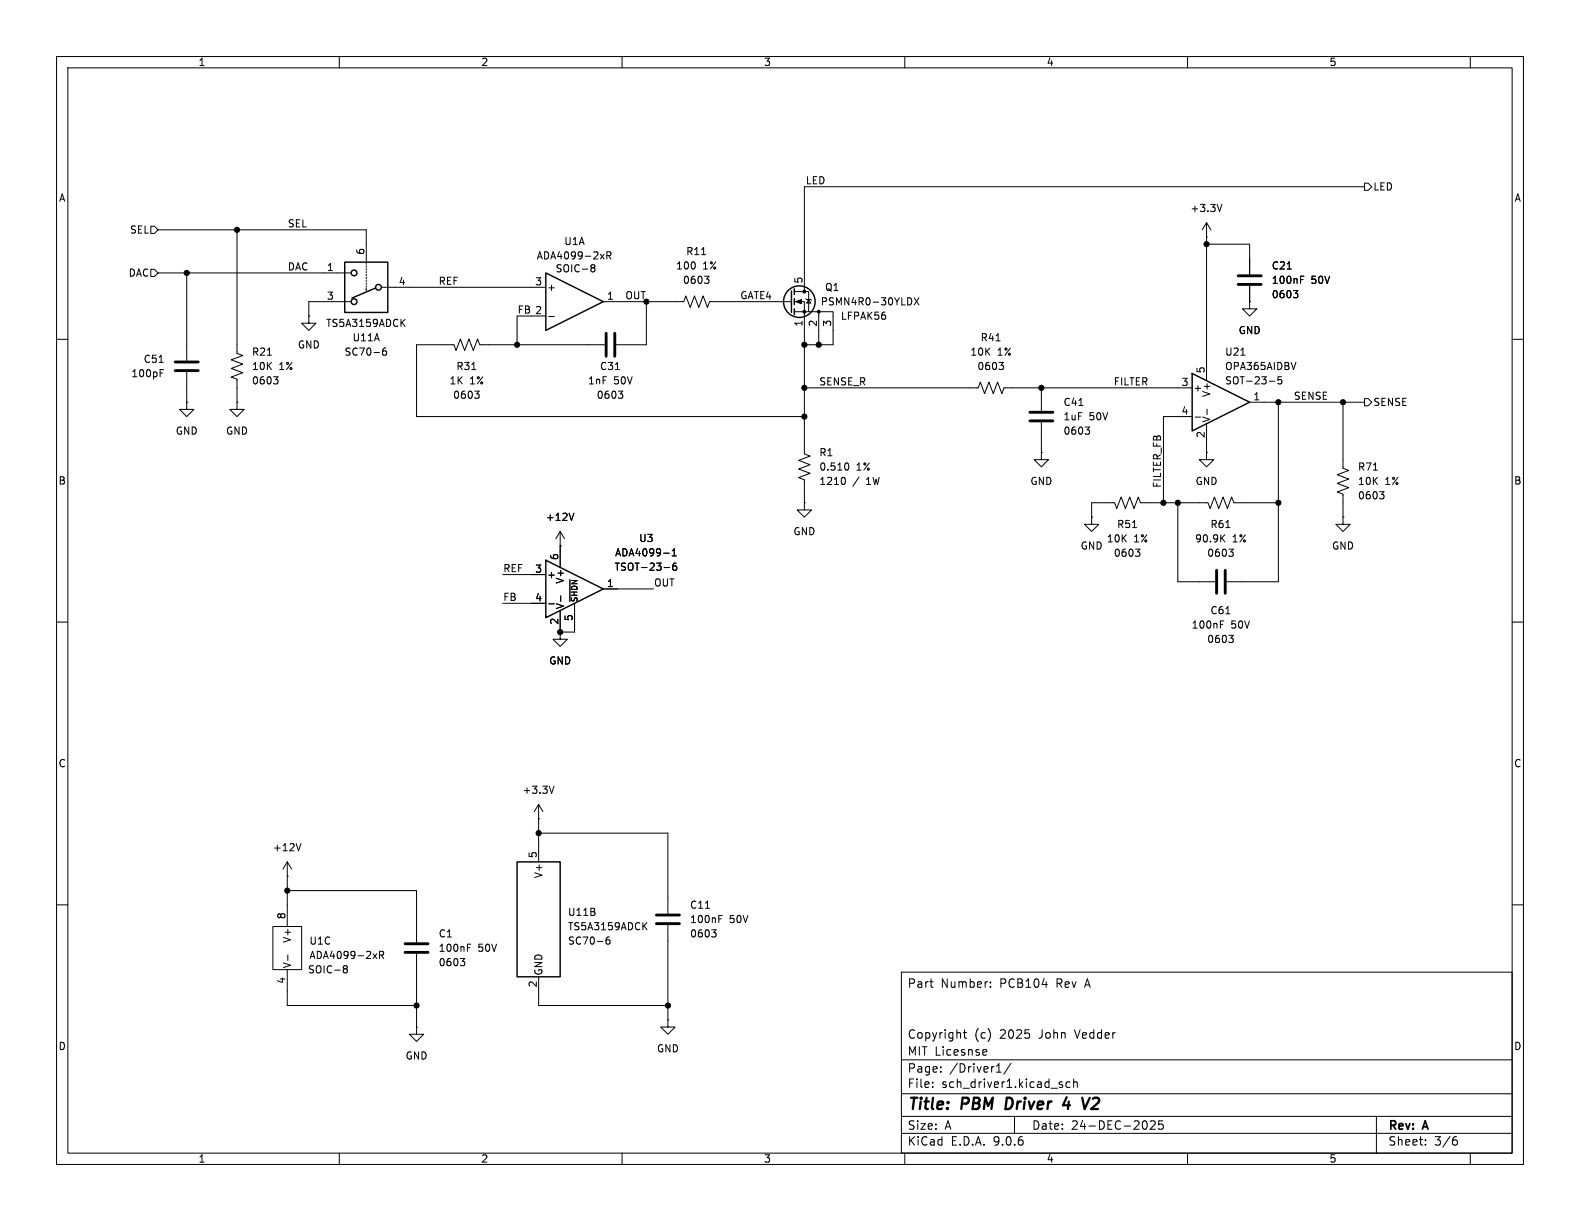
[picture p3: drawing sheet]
<svg xmlns="http://www.w3.org/2000/svg" width="279mm" height="216mm" viewBox="0 0 279 216" stroke-linecap="round" stroke-linejoin="round" font-family="sans-serif">
<g fill="none" stroke="#000" stroke-width=".18">
<path d="M10 10h259.4v195.9h-259.4zM12 12h255.4v191.9h-255.4zM60 10v2M110 10v2M160 10v2M210 10v2M260 10v2M213.4 39.4v27.9M213.4 39.4l-.8 1.2M213.4 39.4l.7 1.2M216.1 36.1l-.4 1.3M241.3 32.4h.6l.7 .6-.7 .7h-.6z"/>
<path d="M241.3 33h-99.1v18.6M26.7 40h.6l.6 .6-.6 .7h-.6zM26.7 47.6h.6l.6 .7-.6 .6h-.6zM27.9 40.6h36.9v5.6M27.9 48.3h34.1M33 48.3v15.5M41.9 40.6v21.9l1 .4-2 .7 2 .8-2 .8 2 .7-2 .8 1 .4v4M54.6 55.9v1.3h1.3l-1.3 1.2-1.3-1.2h1.3M54.6 55.9h.1M62 53.3h-7.4v2.6M64.8 46.5v.2M64.8 47v.2"/>
<path d="M64.8 47.5v.3M64.8 48v.3M64.8 48.5v.3M64.8 49v.3M64.8 49.5v.3M64.8 50v.3M64.8 50.5v.3M64.8 51.1v.2M67.6 50.8h28.9M71.1 57l.5 .7M71.6 56.5l-.7 .7M91.4 55.9v5.1"/>
<path d="M94 55.9h2.5M97 56h1M104.5 47.2l.2 .2M104.5 46.9l.2-.1 .4 .1 .1 .2-.2 .3M104.7 47.4h.3M104.7 47.4l-.2 .1M105 47.4l.2 .2-.1 .4-.1 .1-.5-.1M106.2 44.9l.6 .9M106.7 53.3h14.2l.4-1 .7 2.1 .8-2.1 .8 2.1 .7-2.1 .8 2.1 .4-1.1h14.5M106.8 44.9l-.6 .9M107.3 45.2l.6-.1 .1-.2v-.3l-.7-.1v1.3M107.6 45.2l.4 .6"/>
<path d="M114.3 53.3v7.7h-5.3M124.1 45h.7M124.6 48.8h.8l-.5 .5M125.1 49.3l.3 .3v.3l-.3 .2M140.5 51.6h2.5v3.5h-2.5M140.5 53.3h1.7v27l1.1 .3-2.1 .8 2.1 .8-2.1 .7 2.1 .8-2.1 .8 1 .3v4.1M142.5 52.8l.1 .2h.8l.1 .1M143 53l.4 .6h-.8zM143 55.1h4.3v5.9h-5.1M144.8 55.1v5.9M161.1 52.8l.1 .4-.1 .5M161.7 52.6l.8 1.3"/>
<path d="M162.5 52.6l-.8 1.3M213.4 41.9h.1M213.4 43.2h7.6v5.3M221 53.3v1.3h1.2l-1.2 1.3-1.3-1.3h1.3M221 53.3h.1M221 50.5v2.8M227.6 47.6h.7M228.7 51.4h.8l-.4 .5M229.3 51.9l.2 .2v.3l-.2 .2M230 49.4h.4M230 48.8h.6M10 60h2"/>
<path d="M28.1 64.1h.8M28.3 66h.4M28.3 65.3h.6M33 71.1v1.3h1.3l-1.3 1.3-1.3-1.3h1.3M33 71.1h.1M33 65.8v5.3M41.9 71.1v1.3h1.3l-1.3 1.3-1.3-1.3h1.3M41.9 71.1h.1M47.3 62.8h.7M48.4 66.6h.8l-.5 .5M48.9 67.1l.3 .2v.3l-.3 .3M68.2 61.5l-.3 .1a.86 .86 0 0 0 0 1.2l.4-.1 .1-.4-.3-.3h-.2l-.3 .3"/>
<path d="M83.4 65.3h.8M83.9 69.2h.8l-.4 .4M84.5 69.6l.2 .3v.3l-.2 .2M106.9 61h-22.1l-.3-1.1-.8 2.1-.8-2.1-.7 2.1-.8-2.1-.8 2.1-.3-1h-6.6v12.7h68.5M108.8 65.3h.8M109.3 69.2h.8l-.4 .4M109.9 69.6l.2 .3v.3l-.2 .2M142.2 68.6h30.8l.4-1 .7 2 .8-2 .7 2 .8-2 .8 2 .3-1h33.3M176.1 60.3h.8M176.7 64.1h.7l-.4 .5M177.2 64.6l.2 .2v.3l-.2 .2M184.1 68.6v4"/>
<path d="M184.1 74.7v5.3M190.8 71.7h.7M191.9 75.5h.8l-.5 .5M192.4 76l.3 .2v.3l-.3 .3M210.8 73.7h-5.1v15.2M211.3 73.8h1M213.4 74.9v5.1M213.5 72.3v1M219.4 62.8h.8M221 71.1h20.3M224.4 67.4h1M226.1 71.1v31.8h-9.2"/>
<path d="M226.6 66.6h-.6v.6l.1-.1 .5 .1 .1 .1-.1 .5-.2 .1-.4-.1M229.2 64.1l-.5 1.2M237.5 71.1v11.7l1 .4-2 .7 2 .8-2 .8 2 .7-2 .8 1 .4v4M241.3 70.5h.6l.7 .6-.7 .7h-.6zM267.4 60h2M99.1 96.5h.1M99.1 94v6.3M99.1 94l-.8 1.3M99.1 94l.7 1.3M101.5 90.7l-.4 1.3M117.4 97.8h.9M118.9 98.3h.7"/>
<path d="M118.9 97.4l.3-.4v1.3M119.6 99.6h-.4a.86 .86 0 0 0 0 1.2l.4-.1 .1-.4-.3-.2h-.2l-.2 .2M142.2 88.9v1.3h1.3l-1.3 1.2-1.2-1.2h1.2M142.2 88.9h.1M149.2 84.4a.79 .79 0 0 1 0 1.3M149.7 81.9a.68 .68 0 0 1 .4 .6 .68 .68 0 0 1-.4 .6M184.1 80v1.3h1.3l-1.3 1.3-1.2-1.3h1.2M184.1 80h.1M193 91.4v1.3h1.3l-1.3 1.3-1.2-1.3h1.2M193 91.4h.1M200.3 93.3h.7M200.8 97.1h.8l-.5 .5"/>
<path d="M201.3 97.6l.3 .2v.3l-.3 .3M208.3 88.9v14h6.6M213.4 80v1.3h1.2l-1.2 1.3-1.3-1.3h1.3M213.4 80h.1M216.1 95.1l.5 .7M216.6 94.6l-.7 .7M216.8 93.3h.7M217.3 97.1h.8l-.4 .5M217.8 97.6l.3 .2v.3l-.3 .3M226.1 88.9h-7.9l-.4-1-.8 2-.7-2-.8 2-.7-2-.8 2-.4-1h-11.9l-.4-1-.8 2-.7-2-.8 2-.8-2-.7 2-.4-1h-4.1v2.5M237.5 91.4v1.3h1.3l-1.3 1.3-1.3-1.3h1.3M237.5 91.4h.1"/>
<path d="M242.9 83.1h.7M244 86.9h.7l-.4 .5M244.5 87.4l.2 .3v.3l-.2 .2M10 110h2M88.9 101.6h7.6M88.9 106.7h7.6M97 106.8h1M99.1 111.8v1.2h1.2l-1.2 1.3-1.3-1.3h1.3M99.1 111.8h.1M99.1 108v3.8M99.2 105.4v.9M100.8 102.5v3.9"/>
<path d="M101.6 106.7v5.1h-2.5M106.7 104.1h8.9M117.4 100.4h1M215.8 110.4h.4M215.8 109.8h.6M216.8 108.5h.7M217.3 112.3h.8l-.4 .5M217.8 112.8l.3 .3v.3l-.3 .2M267.4 110h2M98 139l-.5 1.3M50.8 154.9h.1M50.8 152.4v11.4"/>
<path d="M50.8 152.4l-.8 1.3M50.8 152.4l.8 1.3M50.8 157.5h22.9v9.1M53.2 149.2l-.4 1.2M95.2 144.8h.1M95.2 142.2v10.2M95.2 142.2l-.7 1.3M95.2 142.2l.8 1.3M95.2 147.3h22.9v14.2M10 160h2M48.3 163.8h5v7.7h-5zM50.8 171.5v6.3h22.9"/>
<path d="M50.9 168.9v.9M60.8 171.2l.1 .1M60.8 170.9l.1-.1h.4l.1 .3-.2 .2M60.9 171.3h.3M60.9 171.3l-.1 .1M61.2 171.3l.2 .2v.4l-.2 .1-.4-.1M66 168.6l.6 .9M66.6 168.6l-.6 .9M67.1 168.9l.6-.1 .1-.2v-.3l-.7-.1v1.3M67.4 168.9l.4 .6M73.7 168.7v12.9M81.4 169.5h.8l-.4 .5"/>
<path d="M81.9 170l.3 .2v.3l-.3 .3M82.7 166.9h.6M82.7 167.6h.4M95.2 172.7v5.1h22.9M107.8 165.7h-.4a.86 .86 0 0 0 0 1.2l.4-.1 .1-.4-.3-.2h-.3l-.1 .2M113.9 163.7l.5 .7M114.4 163.1l-.7 .8M118.1 163.6v16.7M124.8 160.6h.7M125.8 164.4h.8l-.4 .5M126.4 164.9l.2 .2v.3l-.2 .3M127.1 162.5h.4"/>
<path d="M127.1 161.9h.6M159.4 171.9h108v32h-108zM164.4 173.6h.6M164.9 174.6h.1M175.1 174.4v.2M175.1 173.7v.1M267.4 160h2M73.7 181.6v1.3h1.2l-1.2 1.3-1.3-1.3h1.3M73.7 181.6h.1M118.1 180.3v1.3h1.3l-1.3 1.3-1.3-1.3h1.3M118.1 180.3h.1M159.4 197.4h108"/>
<path d="M159.4 193.4h108M159.4 187.4h108M164.9 192.1v.2M164.9 191.4v.1M166.4 189.4v.2M166.4 188.7v.1M170.4 182.6h.5M170.6 182.1v1.3l.3 .2M174 185.6l.4 .1 .1 .2-.7 .2M174.4 186.5l-.4 .1M176.2 189.6h.9M176.5 188.3l.1-.2v1.5"/>
<path d="M178.8 188l-1.3 1.9M179.4 197.4v3M187.7 191.8l.2 .2-.2 .3M187.7 191.3l.2 .1M189.2 191.4l-.4-.1-.3 .3v.4l.1 .2h.6M189.9 191.4l.2-.1 .3 .1 .1 .9M189.9 190.8v1.5M202.8 198.5v.9M203.4 198.3l.6-.1 .2 .1 .1 .3-.9 1.1h.9M205.6 198.2h-.7v.7l.2-.1h.5l.1 .2-.1 .5-.2 .2-.5-.2M243.4 197.4v6.5M60 203.9v2"/>
<path d="M110 203.9v2M159.4 200.4h108M160 203.9v2M210 203.9v2M252.1 202.3v.2M252.1 201.6v.1M257.1 201.6h.5l.1 .2-.1 .5-.5 .2M257.6 201l-.5 .1M260 203.9v2"/>
</g>
<path d="M178 194.1l-.2 2h.5M188.6 194l-.6 1.4h1.2M189 194.8l-.2 1.3M192.7 194.1l-.9 2M193.6 194.1l-.3 .2M194.2 195l-1.3 1.1h1.3" fill="none" stroke="#000" stroke-width=".4"/>
<g fill="none" stroke="#000" stroke-width=".51">
<path d="M107.2 58.9v4.1M108.7 58.9v4.1M218.9 48.8h4.1M218.9 50.3h4.1M31 64h4.1M31 65.5h4.1M182.1 72.9h4.1M182.1 74.4h4.1M215.1 100.8v4.1M216.7 100.8v4.1M71.6 166.9h4.1M71.6 168.4h4.1"/>
<path d="M116.1 161.8h4M116.1 163.3h4"/>
</g>
<g fill="none" stroke="#000" stroke-width=".25">
<path d="M61 46.4h7.6v8.8h-7.6zM66.4 50.9l-4.2 1.8M96.5 48.3l10.2 5-10.2 5.1zM140 51.4v3.8M140.5 51.1v1M140.5 52.8v1M140.5 54.6v1M210.8 66l10.2 5.1-10.2 5.1zM96.5 99.1l10.2 5-10.2 5.1zM91.4 152.4h7.7v20.3h-7.7z"/>
<circle cx="62.6" cy="53.3" r=".51"/>
<circle cx="62.6" cy="48.3" r=".51"/>
<circle cx="66.9" cy="50.8" r=".51"/>
<circle cx="141.4" cy="53.3" r="2.79"/>
</g>
<g fill="#000" stroke="#000" stroke-width=".18">
<path d="M140.7 53.3l1-.3v.7z"/>
<circle cx="33" cy="48.3" r=".46"/>
<circle cx="41.9" cy="40.6" r=".46"/>
<circle cx="114.3" cy="53.3" r=".46"/>
<circle cx="142.2" cy="51.6" r=".25"/>
<circle cx="142.2" cy="55.1" r=".25"/>
<circle cx="144.8" cy="55.1" r=".25"/>
<circle cx="213.4" cy="43.2" r=".46"/>
<circle cx="91.4" cy="61" r=".46"/>
<circle cx="142.2" cy="61" r=".46"/>
<circle cx="142.2" cy="68.6" r=".46"/>
<circle cx="142.2" cy="73.7" r=".46"/>
<circle cx="144.8" cy="61" r=".46"/>
<circle cx="184.1" cy="68.6" r=".46"/>
<circle cx="226.1" cy="71.1" r=".46"/>
<circle cx="237.5" cy="71.1" r=".46"/>
<circle cx="205.7" cy="88.9" r=".46"/>
<circle cx="208.3" cy="88.9" r=".46"/>
<circle cx="226.1" cy="88.9" r=".46"/>
<circle cx="99.1" cy="111.8" r=".46"/>
<circle cx="50.8" cy="157.5" r=".46"/>
<circle cx="95.2" cy="147.3" r=".46"/>
<circle cx="73.7" cy="177.8" r=".46"/>
<circle cx="118.1" cy="177.8" r=".46"/>
</g>
<g font-size="2.8">
<text x="160.4" y="196.8">Title:</text>
<text x="170.1" y="196.8">PBM</text>
<text x="178.7" y="196.8">Driver</text>
<text x="189.7" y="196.8">4</text>
<text x="193.9" y="196.8">V2</text>
</g>
<g font-size="2.1">
<text x="160.4" y="174.9">Part</text>
<text x="166.3" y="174.9">Number:</text>
<text x="176.9" y="174.9">PCB104</text>
<text x="186.9" y="174.9">Rev</text>
<text x="192.2" y="174.9">A</text>
<text x="160.4" y="183.9">Copyright</text>
<text x="172.3" y="183.9">(c)</text>
<text x="176.9" y="183.9">2025</text>
<text x="183.9" y="183.9">John</text>
<text x="190.4" y="183.9">Vedder</text>
<text x="160.4" y="189.9">Page:</text>
<text x="160.4" y="186.9">MIT Licesnse</text>
<text x="167.9" y="189.9">/Driver1/</text>
<text x="160.4" y="192.6">File:</text>
<text x="166.5" y="192.6">sch_driver1.kicad_sch</text>
<text x="160.4" y="202.8">KiCad</text>
<text x="160.4" y="200">Size:</text>
<text x="167.1" y="200">A</text>
<text x="168.1" y="202.8">E.D.A.</text>
<text x="175.7" y="202.8">9.0.6</text>
<text x="182.4" y="200">Date:</text>
<text x="189.4" y="200">24-DEC-2025</text>
<text x="245.4" y="200.2">Rev:</text>
<text x="245.4" y="202.8">Sheet:</text>
<text x="251.8" y="200.2">A</text>
<text x="253.6" y="202.8">3/6</text>
</g>
<g font-size="1.8">
<text x="35" y="11.9">1</text>
<text x="85" y="11.9">2</text>
<text x="135" y="11.9">3</text>
<text x="185" y="11.9">4</text>
<text x="235" y="11.9">5</text>
<text x="10.3" y="35.9">A</text>
<text x="142.4" y="32.7">LED</text>
<text x="242.8" y="33.9">LED</text>
<text x="267.7" y="35.9">A</text>
<text x="22.9" y="41.5">SEL</text>
<text x="50.8" y="40.3">SEL</text>
<text x="210.4" y="37.7">+3.3V</text>
<text x="50.8" y="47.9">DAC</text>
<text x="64.5" y="45.2" transform="rotate(-90 64.5 45.2)">6</text>
<text x="94.8" y="46.1">ADA4099-2xR</text>
<text x="99.7" y="43.5">U1A</text>
<text x="119.5" y="47.9">100</text>
<text x="121.2" y="45.3">R11</text>
<text x="124.3" y="47.9">1%</text>
<text x="224.8" y="47.9">C21</text>
<text x="22.6" y="49.1">DAC</text>
<text x="57.7" y="53.1">3</text>
<text x="57.7" y="48">1</text>
<text x="70.4" y="50.5">4</text>
<text x="77.5" y="50.5">REF</text>
<text x="94.5" y="50.5">3</text>
<text x="96.6" y="51.7">+</text>
<text x="98.2" y="48.4">SOIC-8</text>
<text x="107.2" y="53.1">1</text>
<text x="110.5" y="53">OUT</text>
<text x="120.7" y="50.4">0603</text>
<text x="130.8" y="53">GATE4</text>
<text x="142" y="50.2" transform="rotate(-90 142 50.2)">5</text>
<text x="145.8" y="51.7">Q1</text>
<text x="224.8" y="50.4">100nF</text>
<text x="224.8" y="52.9">0603</text>
<text x="231.8" y="50.4">50V</text>
<text x="57.6" y="58">TS5A3159ADCK</text>
<text x="91.4" y="55.5">FB 2</text>
<text x="142" y="57.9" transform="rotate(-90 142 57.9)">1</text>
<text x="144.5" y="57.9" transform="rotate(-90 144.5 57.9)">2</text>
<text x="145" y="54.2">PSMN4R0-30YLDX</text>
<text x="147.1" y="57.9" transform="rotate(-90 147.1 57.9)">3</text>
<text x="148.6" y="56.7">LFPAK56</text>
<text x="218.9" y="59.3">GND</text>
<text x="25.3" y="64.4">C51</text>
<text x="44.5" y="65.6">10K</text>
<text x="44.5" y="63.1">R21</text>
<text x="49.3" y="65.6">1%</text>
<text x="52.6" y="61.8">GND</text>
<text x="60.8" y="63.1">SC70-6</text>
<text x="62.2" y="60.6">U11A</text>
<text x="80.6" y="65.6">R31</text>
<text x="106" y="65.6">C31</text>
<text x="171.5" y="63.1">10K</text>
<text x="172.7" y="65.6">0603</text>
<text x="173.3" y="60.6">R41</text>
<text x="176.4" y="63.1">1%</text>
<text x="216.5" y="63.1">U21</text>
<text x="216.5" y="65.6">OPA365AIDBV</text>
<text x="23.1" y="66.9">100pF</text>
<text x="44.5" y="68.2">0603</text>
<text x="79.4" y="68.2">1K</text>
<text x="80" y="70.7">0603</text>
<text x="83" y="68.2">1%</text>
<text x="103.9" y="68.2">1nF</text>
<text x="105.4" y="70.7">0603</text>
<text x="108.5" y="68.2">50V</text>
<text x="144.8" y="68.2">SENSE_R</text>
<text x="188" y="72">C41</text>
<text x="196.8" y="68.2">FILTER</text>
<text x="208.8" y="68.3">3</text>
<text x="210.9" y="69.4">+</text>
<text x="213.1" y="66.1" transform="rotate(-90 213.1 66.1)">5</text>
<text x="214.2" y="70.3" transform="rotate(-90 214.2 70.3)">V+</text>
<text x="216.5" y="68.2">SOT-23-5</text>
<text x="221.5" y="70.9">1</text>
<text x="228.7" y="70.8">SENSE</text>
<text x="242.8" y="72">SENSE</text>
<text x="31" y="77.1">GND</text>
<text x="39.9" y="77.1">GND</text>
<text x="188" y="74.5">1uF</text>
<text x="188" y="77.1">0603</text>
<text x="192.6" y="74.5">50V</text>
<text x="208.8" y="73.4">4</text>
<text x="213.1" y="77.5" transform="rotate(-90 213.1 77.5)">2</text>
<text x="214.2" y="74.8" transform="rotate(-90 214.2 74.8)">V-</text>
<text x="144.8" y="80.9">R1</text>
<text x="144.8" y="83.4">0.510</text>
<text x="151.4" y="83.4">1%</text>
<text x="240" y="83.4">R71</text>
<text x="10.3" y="85.9">B</text>
<text x="144.8" y="86">1210</text>
<text x="150.8" y="86">/</text>
<text x="153.3" y="86">1W</text>
<text x="182.1" y="86">GND</text>
<text x="205.4" y="86.4" transform="rotate(-90 205.4 86.4)">FILTER_FB</text>
<text x="211.3" y="86">GND</text>
<text x="240" y="86">10K</text>
<text x="240" y="88.5">0603</text>
<text x="244.9" y="86">1%</text>
<text x="267.7" y="85.9">B</text>
<text x="96.4" y="92.3">+12V</text>
<text x="140.2" y="94.8">GND</text>
<text x="197.4" y="93.6">R51</text>
<text x="214" y="93.6">R61</text>
<text x="88.9" y="101.3">REF</text>
<text x="94.5" y="101.3">3</text>
<text x="98.8" y="99.1" transform="rotate(-90 98.8 99.1)">6</text>
<text x="108.6" y="101.1">TSOT-23-6</text>
<text x="108.7" y="98.6">ADA4099-1</text>
<text x="112.9" y="96">U3</text>
<text x="191" y="97.4">GND</text>
<text x="195.6" y="96.1">10K</text>
<text x="196.9" y="98.7">0603</text>
<text x="200.5" y="96.1">1%</text>
<text x="211.2" y="96.1">90.9K</text>
<text x="213.4" y="98.7">0603</text>
<text x="217.9" y="96.1">1%</text>
<text x="235.5" y="97.4">GND</text>
<text x="88.9" y="106.3">FB</text>
<text x="94.5" y="106.4">4</text>
<text x="96.6" y="102.5">+</text>
<text x="99.9" y="107.8" transform="rotate(-90 99.9 107.8)">V-</text>
<text x="99.9" y="103.3" transform="rotate(-90 99.9 103.3)">V+</text>
<text x="107.2" y="103.9">1</text>
<text x="115.6" y="103.8">OUT</text>
<text x="98.8" y="110.6" transform="rotate(-90 98.8 110.6)">2</text>
<text x="101.3" y="109.9" transform="rotate(-90 101.3 109.9)">5</text>
<text x="210.6" y="111.4">100nF</text>
<text x="213.4" y="113.9">0603</text>
<text x="214" y="108.8">C61</text>
<text x="217.7" y="111.4">50V</text>
<text x="97" y="117.7">GND</text>
<text x="10.3" y="135.9">C</text>
<text x="267.7" y="135.9">C</text>
<text x="92.3" y="140.6">+3.3V</text>
<text x="48.2" y="150.7">+12V</text>
<text x="95" y="151.8" transform="rotate(-90 95 151.8)">5</text>
<text x="96.1" y="155.4" transform="rotate(-90 96.1 155.4)">V+</text>
<text x="121.9" y="160.9">C11</text>
<text x="50.5" y="162.6" transform="rotate(-90 50.5 162.6)">8</text>
<text x="51.7" y="166.8" transform="rotate(-90 51.7 166.8)">V+</text>
<text x="54.6" y="167.2">U1C</text>
<text x="77.5" y="166">C1</text>
<text x="100.3" y="162.2">U11B</text>
<text x="100.3" y="164.7">TS5A3159ADCK</text>
<text x="100.3" y="167.2">SC70-6</text>
<text x="121.9" y="163.4">100nF</text>
<text x="121.9" y="166">0603</text>
<text x="129" y="163.4">50V</text>
<text x="51.7" y="171.3" transform="rotate(-90 51.7 171.3)">V-</text>
<text x="54.4" y="172.3">SOIC-8</text>
<text x="54.6" y="169.8">ADA4099-2xR</text>
<text x="77.5" y="168.5">100nF</text>
<text x="77.5" y="171">0603</text>
<text x="84.5" y="168.5">50V</text>
<text x="96.1" y="172.6" transform="rotate(-90 96.1 172.6)">GND</text>
<text x="50.5" y="174.1" transform="rotate(-90 50.5 174.1)">4</text>
<text x="95" y="174.7" transform="rotate(-90 95 174.7)">2</text>
<text x="10.3" y="185.9">D</text>
<text x="267.7" y="185.9">D</text>
<text x="71.6" y="187.6">GND</text>
<text x="116.1" y="186.3">GND</text>
<text x="35" y="205.8">1</text>
<text x="85" y="205.8">2</text>
<text x="135" y="205.8">3</text>
<text x="185" y="205.8">4</text>
<text x="235" y="205.8">5</text>
</g>
<text font-size="1.4" x="102.3" y="106.6" transform="rotate(-90 102.3 106.6)">~{SHDN}</text>
</svg>
